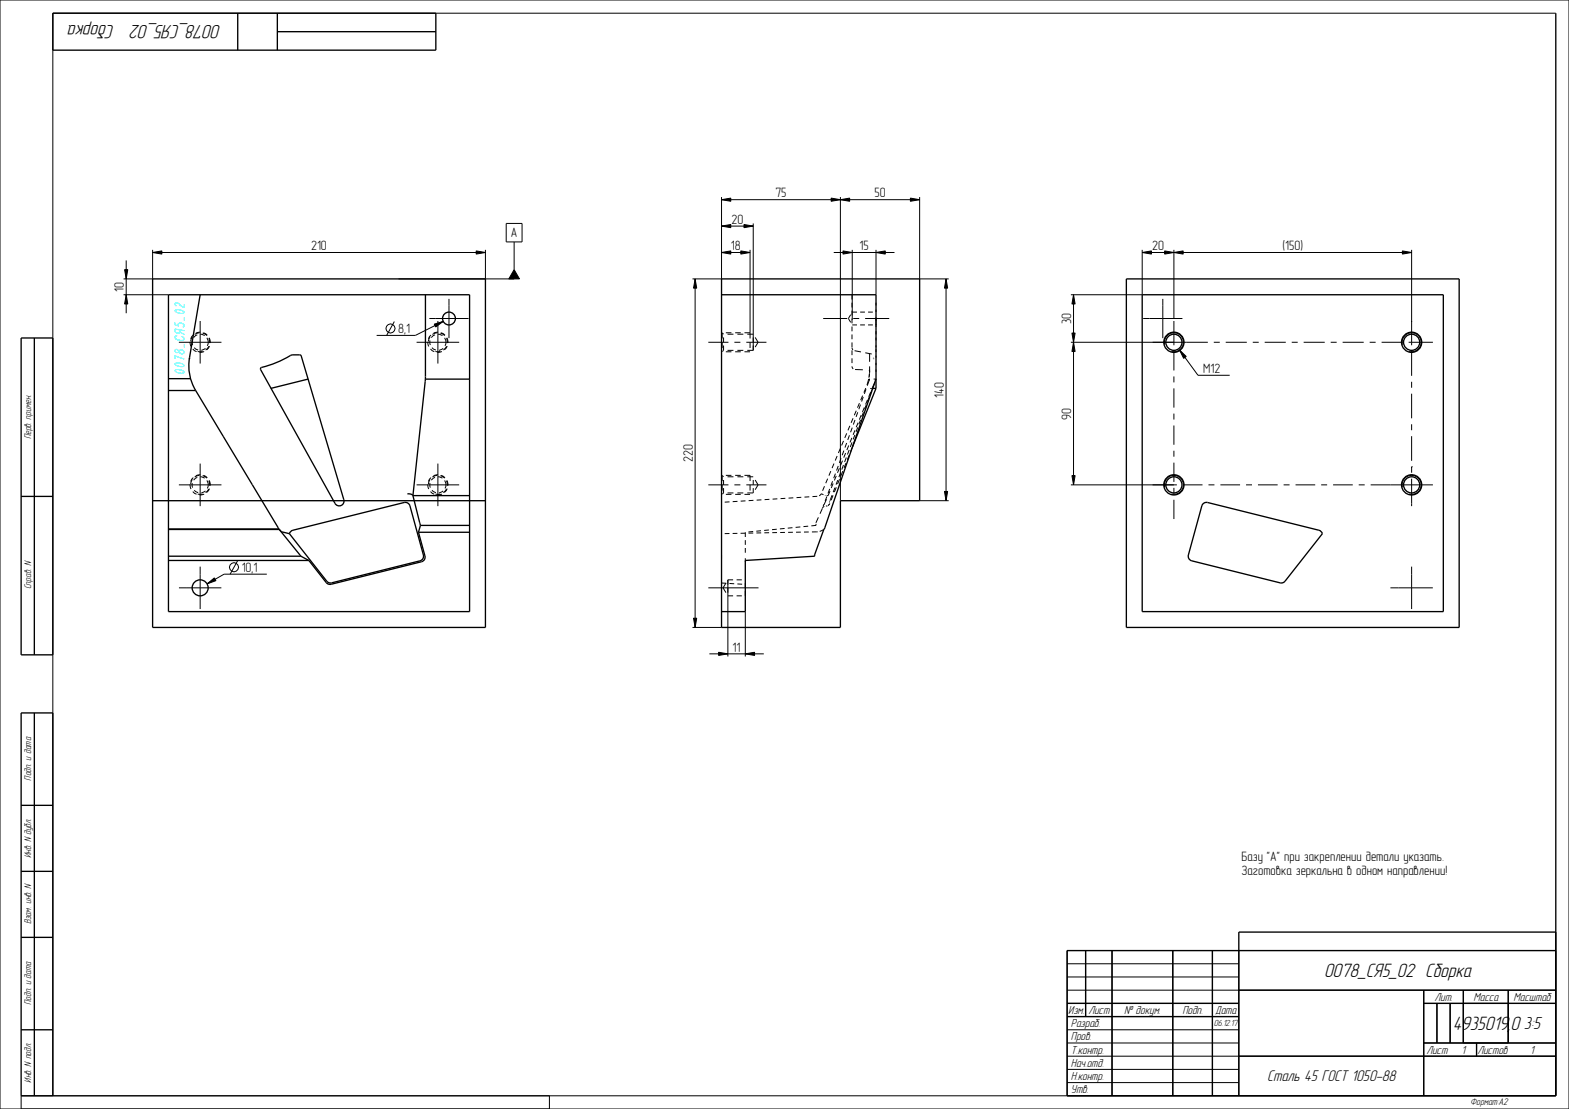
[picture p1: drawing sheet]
<svg xmlns="http://www.w3.org/2000/svg" width="594mm" height="420mm" viewBox="0 0 594 420" stroke-linecap="round" stroke-linejoin="round" font-family="sans-serif">
<g fill="none" stroke="#000" stroke-width=".51">
<path d="M20 5h145v14h-145zM90 5v14M105 12h60M105 5v14M589 5v410h-185v-55h185M57.8 105.6h126v132h-126zM75.8 111.6l-4.1 23.9a18.2 18.2 0 0 0 2.4 12.4M161.1 111.6l-.1 32M177.8 111.6h-114v120h114v-88h-16.8M273.2 105.6h75v84h-30v48h-45zM273.2 111.6h58.4v35.5M426.4 105.6h126v132h-126z"/>
<path d="M432.4 111.6h114v120h-114zM8 128h12v120h-12zM13 128v120M71.7 136h.1M71.8 135.5l-.1 .4M98.8 139.3a65.8 65.8 0 0 0 12-4.9h2.7l.5 .4 16.2 54.5a1.82 1.82 0 0 1-1.1 2.1 1.82 1.82 0 0 1-2.3-.7l-28.1-50.7zM63.8 147.9h10.3M63.8 143.4h8.4M74.1 147.9l31.5 52.4M116.7 143.6l-14.2 3.5M161 143.6l-4.7 44.1M331.6 147.1h-1.2"/>
<path d="M331.6 143.4l-19.3 56.5-3.9 10.3v.4l-26.2 1.7v19.3h-9M331.6 147.1l-8.9 22.2M8 188h12M57.8 189.6h126M154.2 186.9l1.5 .3 .5 .4M156.2 187.6h.1M156.3 187.7l2.9 11.3M156.3 187.7h.1M156.3 187.7h21.5M159.2 199h18.6M159.2 199l-.8 2.6M63.8 210.6h50.1"/>
<path d="M63.8 200.5h41.9M63.8 200.3h41.8M105.6 200.3l.1 .2M105.7 200.5l8.2 10.1M105.7 200.5l.2 .2a2.61 2.61 0 0 0 2.5 1.1l1.2 .3M109.6 202.1l.3-.7 1-.6 42.1-10.5h.9l.8 .5 .5 .8 5.1 18.6M109.6 202.1l14.1 18 1 .7 34.3-8.4M113.9 210.6l3 1.7 6.6 8.3 1.5 .7 34.6-8.6M158.4 201.6h19.4M158.4 201.6l2.5 8.9M449.9 210.2l5.1-18.6 .5-.8 .7-.5h1l42.1 10.5 .7 .4 .6 .9-14.1 18-1 .7-34.3-8.4M8 270h12v145h-12z"/>
<path d="M13 270v145M8 305h12M8 330h12M8 355h12M411 360v25M421 360v55M444 360v55M459 360v55M589 353h-120v62M404 380h65M469 375h120M539 380h50"/>
<path d="M539 375v40M544 380v15M549 380v15M554 375v20M571 375v20M8 390h12M404 385h65M469 400h120M539 395h50M559 395v5"/>
</g>
<g fill="none" stroke="#000" stroke-width=".38">
<path d="M0 0h594v420h-594zM589 5h-569v410M273.2 75.6l3.5-.6v1.2zM273.2 74.6v31M273.2 75.6h75M314.7 75l3.5 .6-3.5 .6zM318.2 75.6l3.5-.6v1.2zM318.2 74.6v115M344.7 75l3.5 .6-3.5 .6zM348.2 74.6v31h11M47.8 98.6v20M273.2 95.6l3.5-.6v1.2z"/>
<path d="M273.2 85.6l3.5-.6v1.2zM273.2 95.6h10.8M273.2 85.6h12M280.5 95l3.5 .6-3.5 .6zM281.7 85l3.5 .6-3.5 .6zM284 94.6v33.6M285.2 84.6v48.1M315.6 95.6h23M319.1 95l3.5 .6-3.5 .6zM322.6 94.6v23.6M331.6 95.6l3.5-.6v1.2zM331.6 94.6v17"/>
<path d="M432.4 95.6l3.5-.6v1.2zM432.4 94.6v17h-27M432.4 95.6h102M440.9 95l3.5 .6-3.5 .6zM444.4 95.6l3.5-.6v1.2zM444.4 94.6v25.9M530.9 95l3.5 .6-3.5 .6zM534.4 94.6v27.3M46.8 111.6h17M46.8 105.6h11M47.2 102.1h1.2l-.6 3.5zM47.8 111.6l.6 3.5h-1.2z"/>
<path d="M322.6 111.6v1.8M322.6 114.6v1.8M322.6 117.6v1.9M358.2 105.6l.6 3.5h-1.2zM358.2 105.6v84M406.4 111.6l.6 3.5h-1.2zM406.4 111.6v72M72.8 127.6l-.6 1.7M75.5 126l-1.8 .7M76.7 126.1h.1M76.7 126.1l1.6 1M76.7 133.1h-1.9"/>
<path d="M79 128.1h.1M79 131.1l-1.2 1.5M79 128.1l.4 1.8M79 131.1h.1M149.3 121.8l-2.9 5.2M162.8 127.6l-.6 1.7M164.4 122.8l3.4-1.1-2.9 2.1zM165.5 126l-1.8 .7M166.7 126.1l1.6 1M166.7 133.1h-1.9M167.8 121.7l-10.5 5.3h-14.7M169 128.1h.1"/>
<path d="M169 128.1l.4 1.8M169 131.1l-1.2 1.5M169 131.1h.1M273.4 126v2.2M273.4 129.6v2.2M274.8 133.2h2.1M274.8 126h2.1M278.3 133.2h2.1M278.3 126h2.1M281.8 133.2h2.2M281.8 126h2.2M284 129.6v2.2"/>
<path d="M322.6 120.7v1.8M322.6 123.7v1.8M322.6 126.7v1.8M322.6 129.7v1.8M322.6 132.7v1.8M322.6 135.7v1.8M322.6 138.7l.4 1M322.6 131.6l.3 .9M323 139.7h.1M323.5 132.8l2.5 .5M323.7 139.9l3 .1M327.6 133.6l2.4 .5"/>
<path d="M329 134h.1M329.1 134v.1M329.1 134.1l.1 .1M329.2 134.2v.1M329.2 134.3v.1M329.2 134.4h.1M329.2 140h.1M329.2 134.4v2.6M329.2 138.8v2.6M330.6 135.5h.1M330.6 135.5v.1M330.6 135.6h.1"/>
<path d="M330.7 135.7h.1M330.8 135.9h.1M330.9 135.9v.1M330.9 136h.1M405.4 129.6h39M405.8 126.1h1.2l-.6 3.5zM406.4 129.6l.6 3.5h-1.2zM440.9 130.6a3.6 3.6 0 0 1 3.2-4.6 3.6 3.6 0 0 1 3.9 3.9 3.6 3.6 0 0 1-4.5 3.2M446.5 132.5l2.6 2.5-1 .7zM446.5 132.5l7 9.6h12M530.9 130.6a3.6 3.6 0 0 1 3.2-4.6 3.6 3.6 0 0 1 3.9 3.9 3.6 3.6 0 0 1-4.5 3.2M323 158.4l-.8 1.7"/>
<path d="M323.7 159l-.6 1.8M324.2 155.5l-.8 1.8M324.7 156.1l-.6 1.8M325.4 152.7l-.8 1.7M325.8 153.2l-.7 1.8M325.8 159l-.6 1.7M326 157.2l-.7 1.7M326.6 149.8l-.8 1.7M326.8 150.3l-.6 1.8M326.9 156.1l-.7 1.7M327.2 154.3l-.7 1.7M327.8 147l-.7 1.7"/>
<path d="M327.9 147.4l-.7 1.8M328 153.3l-.7 1.7M328.4 151.4l-.7 1.8M328.9 143.5l-.7 2.3M329 142.9l-.1 .3M329 140.2v.1M329 142.6v.2M329 142.5v.1M329 140.3h.1M329 144.1l-.7 2M329 144.1h.1M329.1 150.4l-.7 1.7"/>
<path d="M329.1 144l-.1 .2M329.1 140.3v.1M329.1 140.4l.1 .1M329.1 143.9v.1M329.1 143.7v.2M329.2 143.7l-.1 .2M329.2 141.4l-.1 1M329.2 140.5h.1M329.2 141.6l-.2 1.2M329.2 140.5v.1M329.2 143.5v.2M329.2 140.6v.1"/>
<path d="M329.2 140.6h.1M329.2 140.7h.1M329.2 140.3h.1M329.2 140.1v.1M329.2 140.1h.1M329.2 140v.1M329.2 143.1h.1M329.5 147.1h.1M329.6 148.6l-.7 1.7M330 147.1h-.5M330.1 147.6l-.6 1.7M330.7 143.6h.6"/>
<path d="M330.8 145.7l-.7 1.7M331.2 144.7l-.6 1.7M331.2 144.5h.1M331.6 143.6l-.2 .6M314.5 178.4l-.7 1.7M315.7 175.6l-.7 1.7M316.3 179.4l-.7 1.7M316.9 172.7l-.7 1.7M317.4 176.5l-.7 1.7M317.8 177.3l-.7 1.8M318.1 169.8l-.7 1.8M318.2 179l-.6 1.7"/>
<path d="M318.4 173.6l-.6 1.7M319 174.5l-.8 1.7M319.1 178.4l-.8 1.9M319.3 176.1l-.6 1.7M319.3 167l-.7 1.7M319.5 170.7l-.7 1.7M320.1 171.6l-.7 1.7M320.3 175.4l-.8 1.8M320.4 173.3l-.6 1.7M320.5 167.8l-.6 1.7M320.5 164.1l-.7 1.7M321.3 168.7l-.7 1.7"/>
<path d="M321.5 170.4l-.7 1.7M321.5 172.3l-.7 1.9M321.6 164.9l-.6 1.7M321.7 161.3l-.7 1.7M322.5 165.8l-.7 1.8M322.6 167.6l-.7 1.7M322.6 162l-.6 1.7M322.7 169.3l-.7 1.8M323.6 164.7l-.6 1.7M323.7 163l-.7 1.7M324.7 161.8l-.6 1.8M324.9 160.1l-.7 1.7"/>
<path d="M72.8 181.6l-.6 1.7M75.5 180l-1.8 .7M76.7 180.1h.1M76.7 180.1l1.6 1M76.7 187.1h-1.9M79 182.1h.1M79 185.1l-1.2 1.5M79 182.1l.4 1.8M79 185.1h.1M162.8 181.6l-.6 1.7M165.5 180l-1.8 .7M166.7 180.1l1.6 1"/>
<path d="M166.7 187.1h-1.9M169 182.1h.1M169 185.1l-1.2 1.5M169 182.1l.4 1.8M169 185.1h.1M273.4 180v2.2M273.4 183.6v2.2M274.8 187.2h2.1M274.8 180h2.1M276.2 190.1l-1.8 .1M278.3 187.2h2.1M278.3 180h2.1"/>
<path d="M279.2 189.9l-1.8 .1M281.8 180h2.2v2.2M281.8 187.2h2.2M282.2 189.7l-1.8 .1M284 183.6v2.2M285.2 189.5l-1.8 .1M288.3 189.3l-1.9 .1M291.3 189.1l-1.8 .1M294.3 188.9l-1.8 .1M297.3 188.7l-1.8 .1M300 199.8l-1.8 .2M300.3 188.5l-1.8 .2"/>
<path d="M303 199.6l-1.8 .1M303.4 188.3l-1.9 .2M306 199.3l-1.8 .1M306.4 188.2l-1.8 .1M308.9 198.1h.1M308.9 198.5v.5l-1.7 .2M309.4 188l-1.8 .1M309.8 195.9l-.9 2.1M310.9 187h.1M310.9 187l-.8 .8M311 187h.1M311 187l.2 .1"/>
<path d="M311.2 187.1h.1M311.2 187.1l.6 .3M311.4 192.4h-.1M311.4 192.5l-1 2.1M312 190.9l-.4 .9M312.1 191.8l-.7 .5M312.1 184.1l-.7 1.8M312.3 187.6h.1M312.4 187.7h.1M312.9 189.1l-.9 2M313 188l-.6 1.8M313.3 191.6h-.6"/>
<path d="M313.3 181.3l-.7 1.7M313.7 191.6h.1M313.8 191l-.1 .5M313.8 191h.1M313.9 191.2h.1M314 190.2v.1M314.1 185.2l-.6 1.7M314.1 189.9l-.1 .3M314.2 190.7l-.3 .5M314.2 186l-.7 1.7h-.5M315 187.5l-.8 2.1M315.2 182.3l-.6 1.7"/>
<path d="M315.4 187.6l-.8 1.8M315.4 183.1l-.7 1.7M316.1 184.7l-.7 1.7M316.6 180.2l-.7 1.7M316.6 184.5l-.7 1.9M317.2 181.8l-.7 1.7M317.8 181.5l-.7 1.8M348.2 189.6h11M357.6 186.1h1.2l-.6 3.5zM405.4 183.6h39M405.8 180.1h1.2l-.6 3.5zM440.9 184.6a3.6 3.6 0 0 1 3.2-4.6 3.6 3.6 0 0 1 3.9 3.9 3.6 3.6 0 0 1-4.5 3.2"/>
<path d="M530.9 184.6a3.6 3.6 0 0 1 3.2-4.6 3.6 3.6 0 0 1 3.9 3.9 3.6 3.6 0 0 1-4.5 3.2M90 212.2l-2.9 5.3M101 217.5h-16.2l-6.4 3.6M275.6 219.6v29M276.2 202.1h-1.8M279.2 202h-1.8M282.2 201.6v1.8M282.2 204.6v1.8M282.2 207.5v1.8M282.2 201.9l-1.8 .1M285.1 201.3l-1.7 .2M285.2 201.9h-1.8"/>
<path d="M288.1 201l-1.8 .2M288.2 201.8h-1.8M291.1 200.7l-1.8 .2M291.2 201.8h-1.8M291.2 201.8h.1M294.1 200.4l-1.8 .2M294.2 201.7h-1.8M297 200.1l-1.7 .2M297.2 201.6l-1.8 .1M300.2 201.6h-1.8M303.2 201.5l-1.8 .1M306.2 201.5h-1.8"/>
<path d="M309.2 201.4l-1.8 .1M309.2 201.4h.1M311.9 200.5l-1.6 .8M78.4 221.1l2.7-2.2 .6 1zM273.2 220.8l1.8 .1M276.2 221l1.8 .1M279.2 221.1l1.8 .2M282.2 231.6v17M268.6 247.6h20.6M272.1 247l3.5 .6-3.5 .6zM282.2 247.6l3.5-.6v1.2zM411 360v25"/>
<path d="M421 360v55M444 360v55M459 360v55M469 360v55M404 365h65M404 370h65M404 375h185M404 380h65M539 380h50M539 375v40M544 380v15M549 380v15"/>
<path d="M554 375v20M571 375v20M404 385h65M404 390h65M404 395h65M404 400h185M539 395h50M559 395v5M208 415v5M404 415v-55h185v55h-581v5M404 405h65M404 410h65"/>
<circle cx="147.8" cy="124.4" r="1.72"/>
<circle cx="88.6" cy="214.8" r="1.72"/>
</g>
<g fill="#000">
<path d="M273.2 75.6l3.5-.6v1.2zM314.7 75l3.5 .6-3.5 .6zM318.2 75.6l3.5-.6v1.2zM344.7 75l3.5 .6-3.5 .6zM273.2 95.6l3.5-.6v1.2zM273.2 85.6l3.5-.6v1.2zM280.5 95l3.5 .6-3.5 .6zM281.7 85l3.5 .6-3.5 .6zM319.1 95l3.5 .6-3.5 .6zM331.6 95.6l3.5-.6v1.2zM432.4 95.6l3.5-.6v1.2zM440.9 95l3.5 .6-3.5 .6z"/>
<path d="M444.4 95.6l3.5-.6v1.2zM530.9 95l3.5 .6-3.5 .6zM47.8 111.6l.6 3.5h-1.2zM47.2 102.1h1.2l-.6 3.5zM358.2 105.6l.6 3.5h-1.2zM406.4 111.6l.6 3.5h-1.2zM164.4 122.8l3.4-1.1-2.9 2.1zM405.8 126.1h1.2l-.6 3.5zM406.4 129.6l.6 3.5h-1.2zM446.5 132.5l2.6 2.5-1 .7zM357.6 186.1h1.2l-.6 3.5zM405.8 180.1h1.2l-.6 3.5z"/>
<path d="M78.4 221.1l2.7-2.2 .6 1zM272.1 247l3.5 .6-3.5 .6zM282.2 247.6l3.5-.6v1.2z"/>
</g>
<!-- layer: AXES -->
<g fill="none" stroke="#000" stroke-width=".38">
<path d="M170 113.2v14.9M322.1 119.2l-.9 1.4 .9 1.5M324.4 118.2h-1.8v2.9M325.6 118.2h1.8M328.6 118.2h1.8M440.2 113.2v14.9M67.7 129.6h16.1M75.8 121.6v16.1M157.7 129.6h16.1M162.5 120.6h14.9M165.8 121.6v16.1M268.2 129.6h7.6"/>
<path d="M273.2 125.8v2.3M273.2 129.6v2.3M273.5 126.1l.4 .5M273.9 132.7l-.4 .4M273.9 127.8v1.8M273.9 130.9v1.8M273.9 132.7h.1M273.9 126.6h.1M275.4 132.7h2.3M275.4 126.6h2.3M278 129.6h2.3M279.2 132.7h2.2"/>
<path d="M279.2 126.6h2.2M282.5 129.6h7.7M282.9 126.6h2.3M285.2 127.8v1.8M285.2 130.9v1.8h-2.3M285.9 127.8l1.1 1.8-1.1 1.9M311.6 120.6h9.2M322.6 123.1h1.8M323 120.6h2.3M325.6 123.1h1.8M327.5 120.6h9.1M328.6 123.1h1.8"/>
<path d="M331.6 120.1v3M331.6 123.1h.1M432.8 120.6h14.9M436.4 129.6h20.9M444.4 121.6v9.2M444.4 133v7.3M459.5 129.6h2.3M464 129.6h8M474.3 129.6h2.2M478.8 129.6h8M489 129.6h2.3M493.5 129.6h8"/>
<path d="M503.8 129.6h2.2M508.3 129.6h8M518.5 129.6h2.3M523.1 129.6h7.9M533.3 129.6h9.2M534.4 121.6v9.2M534.4 133v9.3M444.4 142.6v2.2M444.4 147.1v7.3M444.4 156.6v2.3M534.4 144.6v2.2M534.4 149.1v9.3"/>
<path d="M75.8 175.6v16.1M165.8 175.6v16.1M273.2 179.8v2.3M444.4 161.1v7.3M444.4 170.7v2.3M444.4 175.2v7.3M534.4 176.8h.1M534.4 160.7v2.2M534.4 165.2v9.3M534.4 176.8v2.2M67.7 183.6h16.1M157.7 183.6h16.1"/>
<path d="M268.2 183.6h7.6M273.2 183.6v2.3M273.2 187.5h.1M273.5 180.1l.4 .5M273.9 181.8v1.8M273.9 184.9v1.8M273.9 186.7l-.4 .4M273.9 186.7h.1M273.9 180.6h.1M275.4 186.7h2.3M275.4 180.6h2.3M278 183.6h2.3"/>
<path d="M279.2 186.7h2.2M279.2 180.6h2.2M282.5 183.6h7.7M282.9 180.6h2.3M285.2 181.8v1.8M285.2 184.9v1.8h-2.3M285.9 181.8l1.1 1.8-1.1 1.9M444.4 184.8v2.2M444.4 189.3v7.3M445.5 183.6h-9.1M447.8 183.6h7.5M457.5 183.6h2.3"/>
<path d="M462 183.6h7.5M471.7 183.6h2.3M476.2 183.6h7.5M486 183.6h2.2M490.5 183.6h7.4M500.2 183.6h2.2M504.7 183.6h7.4M514.4 183.6h2.3M518.9 183.6h23.6M534.4 181.3v10.4M75.8 214.6v16.1M273.2 210.2v1.3"/>
<path d="M277.5 219.6h-1.9v1.8M278.9 219.6h1.9M282.2 211.4v1.3M534.4 214.6v16.1M67.7 222.6h16.1M268.2 222.6h19M274.8 220.8l-1.1 1.8 1.1 1.8M275.6 225.7h1.9M275.6 222.6v1.8M278.9 225.7h1.9M282.2 220.8v1.8M282.2 223.8v1.9"/>
<path d="M526.4 222.6h16.1"/>
</g>
<g fill="none" stroke="#000" stroke-width=".51">
<path d="M177.8 111.6v32M63.8 212.3h53.1M160.3 210.2a1.8 1.8 0 0 1-1.3 2.2M160.9 210.5a1.8 1.8 0 0 1-1.3 2.2M449.9 210.2a1.8 1.8 0 0 0 1.3 2.2"/>
<circle cx="170" cy="120.6" r="2.43"/>
<circle cx="444.4" cy="129.6" r="3.8"/>
<circle cx="444.4" cy="129.6" r="3.1"/>
<circle cx="534.4" cy="129.6" r="3.8"/>
<circle cx="534.4" cy="129.6" r="3.1"/>
<circle cx="444.4" cy="183.6" r="3.8"/>
<circle cx="444.4" cy="183.6" r="3.1"/>
<circle cx="534.4" cy="183.6" r="3.8"/>
<circle cx="534.4" cy="183.6" r="3.1"/>
<circle cx="75.8" cy="222.6" r="3"/>
</g>
<path d="M78.8 129.6a3.1 3.1 0 0 0-4.3-2.7 3.1 3.1 0 0 0-.6 5.1 3.1 3.1 0 0 0 4.9-1.7v-.7M79.6 129.6a3.8 3.8 0 0 0-5.5-3.4 3.8 3.8 0 0 0-.7 6.5 3.8 3.8 0 0 0 6.1-2.3l.1-.8M168.8 129.6a3.1 3.1 0 0 0-4.3-2.7 3.1 3.1 0 0 0-.6 5.1 3.1 3.1 0 0 0 4.9-1.7v-.7M169.6 129.6a3.8 3.8 0 0 0-5.5-3.4 3.8 3.8 0 0 0-.7 6.5 3.8 3.8 0 0 0 6.1-2.3l.1-.8M78.8 183.6a3.1 3.1 0 0 0-4.3-2.7 3.1 3.1 0 0 0-.6 5.1 3.1 3.1 0 0 0 4.9-1.7v-.7M79.6 183.6a3.8 3.8 0 0 0-5.5-3.4 3.8 3.8 0 0 0-.7 6.5 3.8 3.8 0 0 0 6.1-2.3l.1-.8M168.8 183.6a3.1 3.1 0 0 0-4.3-2.7 3.1 3.1 0 0 0-.6 5.1 3.1 3.1 0 0 0 4.9-1.7v-.7M169.6 183.6a3.8 3.8 0 0 0-5.5-3.4 3.8 3.8 0 0 0-.7 6.5 3.8 3.8 0 0 0 6.1-2.3l.1-.8" fill="none" stroke="#000" stroke-width=".38" stroke-dasharray="1.8 1.2" stroke-linecap="butt"/>
<!-- layer: COSMETICS -->
<g fill="none" stroke="#0ff" stroke-width=".38">
<path d="M66.2 117.7l.3-.3a3.1 3.1 0 0 1 3.3 .9l-.3 .3a3.1 3.1 0 0 1-3.3-.9zM69.8 115.2v1.2l-1.5-.7-.9-1-.6-.1-.6 .4 .6 .9M66.2 122.1v.9l1.5 .4-.3-.3a1.26 1.26 0 0 1 1.3-.7 1.26 1.26 0 0 1 1.1 1.1l-.6 .4M66.2 137.8l.3-.2a3.1 3.1 0 0 1 3.3 .9l-.3 .2a3.1 3.1 0 0 1-3.3-.9zM66.2 135.9v-1.2l3.6 1.2M67.1 127.1a.7 .7 0 0 0-.9 .5 .7 .7 0 0 0 .6 .9 2.35 2.35 0 0 0 3 0l-.3-.7-.8-.4M67.7 132.9a.85 .85 0 0 0-.7-.6 .85 .85 0 0 0-.8 .3v.3a.85 .85 0 0 0 .6 .6 .85 .85 0 0 0 .9-.3M67.7 132.9l.9-.5a1.34 1.34 0 0 1 1.2 1.2l-.9 .5-1.2-.9M67.7 132.9v.3M68.1 124.9v.9l-.4 .3-1.1-.2-.4-.4v-.9l3.6 .6M68.1 125.7l1.7 1M69.8 120.2v1.3"/>
<path d="M69.8 130.3v1.2M66.2 140.4l.3-.3a3.1 3.1 0 0 1 3.3 .9l-.3 .2a3.1 3.1 0 0 1-3.3-.8z"/>
</g>
<path d="M331.6 114.6v1.1M331.6 117.3v.8M331.6 120.7v.8M331.6 122.8v1.1M331.6 125.4v1.3M331.6 127.8v1.1M331.6 130.8v.7M331.6 132.3v1M331.6 134.7v.7M331.6 137.4v.9M331.6 139.9v.9" fill="none" stroke="#000" stroke-width=".38"/>
<!-- layer: DETAILS -->
<path d="M194.6 102.1l2.1 3.5h-4.1z" fill="#000"/>
<path d="M191.6 84.6h6v7h-6zM194.6 91.6v10.5M150.9 105.6h43.7M194.6 102.1l2.1 3.5h-4.1z" fill="none" stroke="#000" stroke-width=".38"/>
<!-- layer: DRAFT_DIMS -->
<path d="M57.8 95.6l3.5-.6v1.2zM180.3 95l3.5 .6-3.5 .6zM263.2 105.6l.6 3.5h-1.2zM262.6 234.1h1.2l-.6 3.5z" fill="#000"/>
<path d="M57.8 95.6l3.5-.6v1.2zM57.8 94.6v11M57.8 95.6h126M180.3 95l3.5 .6-3.5 .6zM183.8 94.6v11M262.2 105.6h11M263.2 105.6l.6 3.5h-1.2zM263.2 105.6v132M262.2 237.6h11M262.6 234.1h1.2l-.6 3.5z" fill="none" stroke="#000" stroke-width=".38"/>
<g font-size="7.6">
<text x="43.4" y="9.4" transform="rotate(-180 43.4 9.4)">Сборка</text>
<text x="83.8" y="9.4" transform="rotate(-180 83.8 9.4)">0078_СЯ5_02</text>
<text x="501.3" y="370.1">0078_СЯ5_02 Сборка</text>
<text x="550" y="390.1">4935019,0</text>
</g>
<text font-size="6.8" x="577" y="389.8">3:5</text>
<text font-size="6.1" x="479.7" y="409.6">Сталь 45 ГОСТ 1050-88</text>
<g font-size="5.1">
<text x="293.5" y="74.8">75</text>
<text x="331" y="74.8">50</text>
<text x="193.4" y="89.9">A</text>
<text x="276.9" y="84.8">20</text>
<text x="117.8" y="94.8">210</text>
<text x="276.7" y="94.8">18</text>
<text x="325.4" y="94.8">15</text>
<text x="436.2" y="94.8">20</text>
<text x="485.5" y="94.8">(150)</text>
<text x="46.9" y="110.5" transform="rotate(-90 46.9 110.5)">10</text>
<text x="405.5" y="122.8" transform="rotate(-90 405.5 122.8)">30</text>
<text x="150.8" y="126.1">8,1</text>
<text x="455.5" y="141.3">M12</text>
<text x="357.3" y="150.6" transform="rotate(-90 357.3 150.6)">140</text>
<text x="405.5" y="158.9" transform="rotate(-90 405.5 158.9)">90</text>
<text x="262.3" y="175" transform="rotate(-90 262.3 175)">220</text>
<text x="91.5" y="216.6">10,1</text>
<text x="277.4" y="246.8">11</text>
<text x="470" y="326">Базу &quot;А&quot; при закреплении детали указать.</text>
<text x="470" y="331.3">Заготовка зеркальна в одном направлении!</text>
</g>
<g font-size="4.5">
<text x="543.1" y="379.1">Лит.</text>
<text x="557.9" y="379.1">Масса</text>
<text x="573" y="379.1">Масштаб</text>
<text x="404.4" y="384.1">Изм.</text>
<text x="405.4" y="389.1">Pазраб.</text>
<text x="412" y="384.1">Лист</text>
<text x="425.6" y="384.1">№ докум.</text>
<text x="447.6" y="384.1">Подп.</text>
<text x="460" y="384.1">Дата</text>
<text x="405.4" y="394.1">Пров.</text>
<text x="405.4" y="399.1">Т.контр.</text>
<text x="540" y="399.1">Лист</text>
<text x="553.4" y="399.1">1</text>
<text x="559.3" y="399.1">Листов</text>
<text x="579.4" y="399.1">1</text>
<text x="405.4" y="404.1">Нач.отд.</text>
<text x="405.4" y="409.1">Н.контр.</text>
<text x="405.4" y="414.1">Утв.</text>
</g>
<g font-size="3.8">
<text x="11.8" y="166.4" transform="rotate(-90 11.8 166.4)">Перв. примен.</text>
<text x="11.8" y="223.2" transform="rotate(-90 11.8 223.2)">Справ. N</text>
<text x="11.8" y="295.6" transform="rotate(-90 11.8 295.6)">Подп. и дата</text>
<text x="11.8" y="325" transform="rotate(-90 11.8 325)">Инв. N дубл.</text>
<text x="11.8" y="350" transform="rotate(-90 11.8 350)">Взам. инв. N</text>
<text x="11.8" y="380.6" transform="rotate(-90 11.8 380.6)">Подп. и дата</text>
<text x="11.8" y="410" transform="rotate(-90 11.8 410)">Инв. N подл.</text>
<text x="556.6" y="418.4">Формат:А2</text>
</g>
<text font-size="3.5" x="459.6" y="388.7">06.12.17</text>
</svg>
